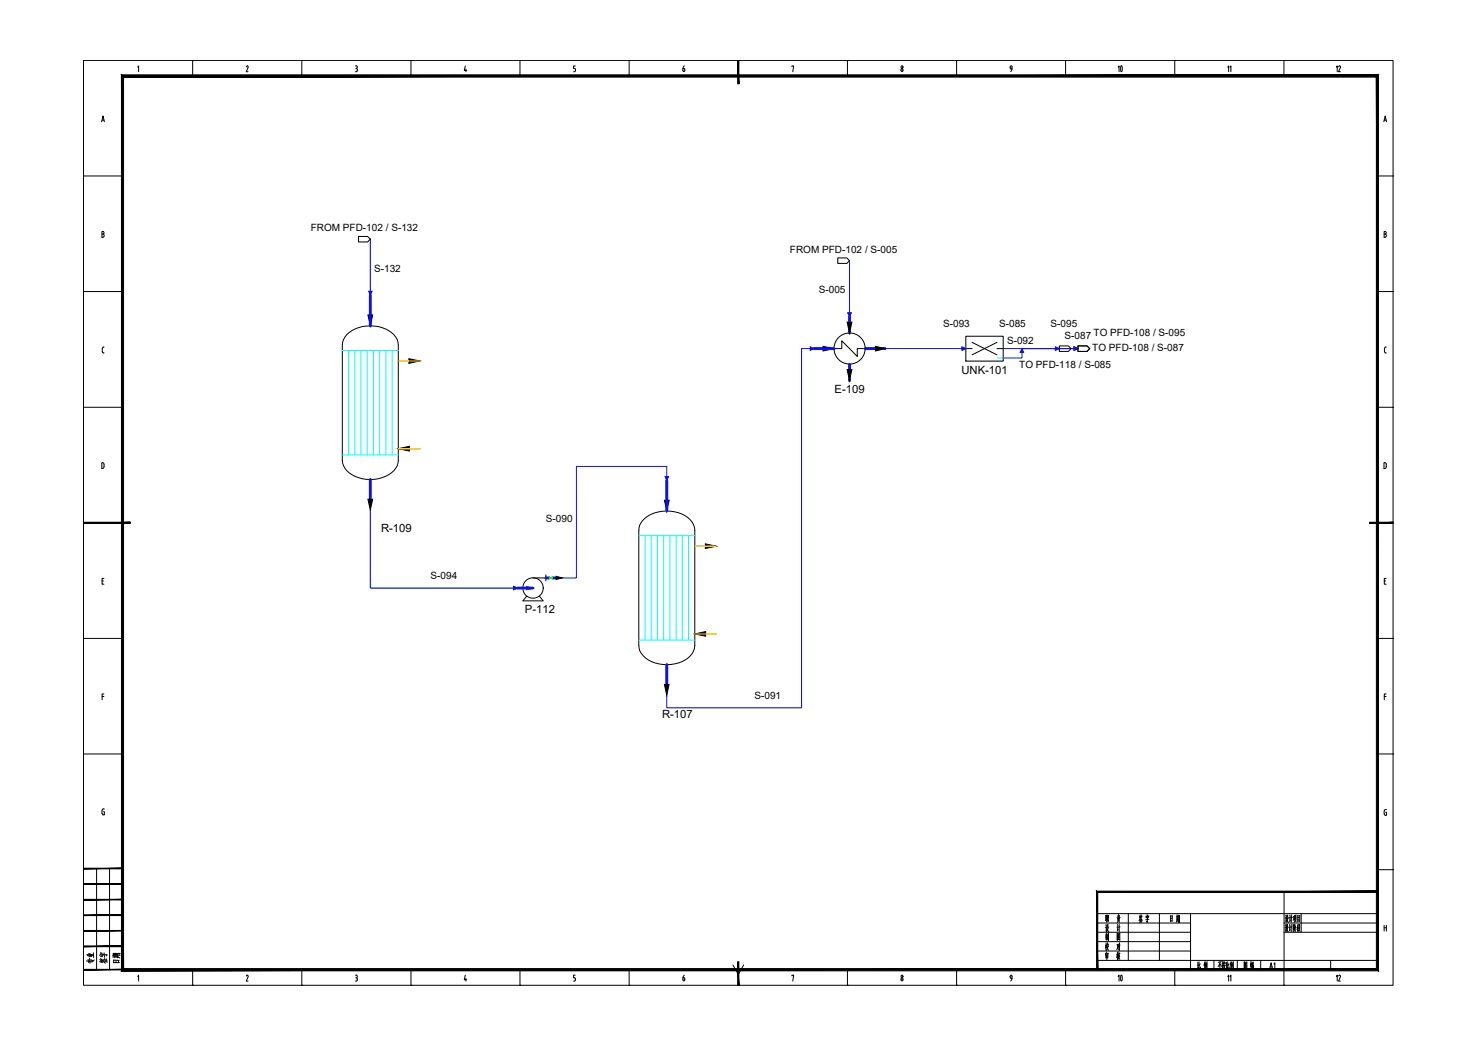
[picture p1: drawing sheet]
<svg xmlns="http://www.w3.org/2000/svg" width="420mm" height="297mm" viewBox="0 0 420 297" stroke-linecap="round" stroke-linejoin="round" font-family="sans-serif">
<g fill="none" stroke="#000" stroke-width=".28">
<path d="M23.7 17.2h372.3v262.9h-372.3zM39.1 19.1l.3-.4v1.7M54.8 17.2h.1M54.8 17.2v4.4M70.3 18.7l.3 .4-.6 1.3h.5M70.3 18.7l-.3 .3M85.8 17.2h.1M85.8 17.2v4.4M101 18.7h.3M101.2 19.5h.1M101.3 18.7l.3 .4-.3 .3M101.3 19.5l.2 .1v.4"/>
<path d="M101.6 20l-.3 .3M116.8 17.2h.1M116.8 17.2v4.4M132.3 18.7l-.3 1.3h.7M132.4 19.6v.8M147.8 17.2h.1M147.8 17.2v4.4M163.5 18.7h-.4v.8h.4l.1 .3M163.6 19.8v.2M163.6 20l-.3 .3M178.8 17.2h.1M178.8 17.2v4.4"/>
<path d="M194.1 20l.3 .3 .3-.3M194.4 19.5h-.3v.5M194.4 19.5l.3 .2-.1 .3M194.5 18.7l-.3 .7M209.9 17.2h.1M225.1 18.9v-.2h.5l-.2 1.7M240.9 17.2h.1M240.9 17.2v4.4M256.1 20l.3 .3 .3-.3M256.7 19.8v.2M256.7 19.8l-.3-.3-.3 .5M271.9 17.2h.1"/>
<path d="M271.9 17.2v4.4M287.1 19.1v.2M287.2 19.1l.3-.4 .2 .4M287.2 19.3l.3 .3M287.7 19.6l-.4 .7M287.7 19.1v.5h-.3M302.9 17.2h.1M302.9 17.2v4.4M334 17.2h.1M334 17.2v4.4M365 17.2h.1M365 17.2v4.4"/>
<path d="M28.9 34.6l.4-1.6 .4 1.6M29 34.1h.6M101 20.4h.3M163.1 20.4h.2M393.4 34.6l.4-1.6 .4 1.6M393.5 34.1h.6M23.7 50h11.1M391.6 50h4.4M396 50h.1M29 65.8l.5 .2v.4l-.2 .1 .3 .5-.1 .4-.5 .1zM29 66.5h.3M393.5 65.8l.5 .2v.4l-.2 .1 .3 .5-.1 .4-.5 .1z"/>
<path d="M393.5 66.5h.3M23.7 82.9h11.1M29.1 99.1v.8M29.1 99.9l.1 .4h.4M29.6 98.7h-.4l-.1 .4M391.6 82.9h4.4M394.1 98.7h-.4l-.1 .4v1l.5 .2M396 82.9h.1M23.7 115.8h11.1M391.6 115.8h4.4M396 115.8h.1M29.6 132.6l-.4 .5"/>
<path d="M29.6 132l-.2-.4-.5-.1v1.7h.3M29.6 132v.7M394.1 132v.7M394.1 132.6l-.4 .5M394.1 132l-.2-.4-.5-.1v1.7h.3M396 148.6h.1M29 165.1h.4M29.5 164.4h-.5v1.7h.5M393.5 165.1h.4M394 164.4h-.5v1.7h.5M23.7 181.5h11.1M29 198h.5"/>
<path d="M29.5 197.3h-.5v1.6M391.6 181.5h4.4M393.5 198h.5M394 197.3h-.5v1.6M396 181.5h.1M23.7 214.3h11.1M391.6 214.3h4.4M396 214.3h.1M29.4 230.7h.3v.9l-.5-.1-.2-.4M29.7 229.9l-.6 .3-.1 1M393.8 230.1h.4M393.8 230.1l-.3 .5 .1 .9 .2 .3"/>
<path d="M393.9 230.9h.3v.9h-.4M27.5 246.9v28.7M31.1 246.9v28.7M311.9 259.7h79.7M320.7 259.7v13.3M326.1 260l.1 .3M329.6 259.7v13.3M338.4 259.7v15.9M365 253.5v26.6M369.9 259.7v5.3M391.6 247.2h4.4M396 247.2h.1"/>
<path d="M39.1 277.6l.3-.4v1.7M54.8 275.6v4.5M70 277.4l.4-.2 .1 .5M70.5 277.8l-.5 1.1h.5M85.8 275.6v4.5M101 277.2h.3M101 278.9h.3M101.2 277.9h.1M101.3 277.2l.3 .3-.3 .4M101.3 277.9l.2 .2v.4M101.6 278.5l-.3 .3M116.8 275.6v4.5"/>
<path d="M132.3 277.2l-.3 1.3h.7M132.4 278.1v.8M147.8 275.6v4.5M163.1 278.9h.2M163.5 277.2h-.4v.7l.4 .1 .1 .3M163.6 278.3v.2M163.6 278.5l-.3 .3M178.8 275.6v4.5M194.1 278.5l.3 .3 .3-.3M194.1 277.9v.6M194.1 277.9h.3M194.4 277.9l.3 .4"/>
<path d="M194.5 277.2l-.3 .7M194.6 278.3v.2M208.4 274.3l1.5 2.7 1.5-2.7M225.1 277.4v-.2h.5l-.2 1.7M240.9 275.6v4.5M256.1 278.5l.3 .3 .3-.3M256.7 278.3v.2M256.7 278.3l-.3-.4-.3 .6M271.9 275.6v4.5M287.1 277.6v.1M287.2 277.5l.3-.3 .2 .3M287.2 277.7l.3 .4"/>
<path d="M287.7 278.1l-.4 .7M287.7 277.6v.5h-.3M302.9 275.6v4.5M311.9 273h79.7M311.9 262.4h26.5M311.9 265h26.5M311.9 267.7h26.5M311.9 270.3h26.5M324 261.6l.1 .3M324.1 260l-.2 .9M324.1 260.5l.1 .3M324.2 261.5l.1 .4"/>
<path d="M324.3 260.8l.5 .8M324.3 260.7l-.5 1M324.3 260.4l-.3 .1M324.4 261.3h-.4M324.5 260.1l-.2 .6M324.5 261.5l-.1 .6M324.5 260.5l.1 .3M324.6 262l-.7 .2M324.7 260.4l-.3 .1M325.8 260.3v.5M326.2 261v1.2l-.2-.3M326.3 260.8h-.4"/>
<path d="M326.4 260.7l-.2 .4M326.5 260.4l-.7 .1M326.6 260.3l-.1 .5M326.6 261.3l-.9 .1M332.8 260.3v1.7M333.1 261l-.3 .1M333.2 261.7l-.4 .1M333.2 260.3l-.4 .1M333.3 260.3l-.1 1.6M334 275.6v4.5M334.6 260.1v1.3M334.6 261.6l-.2 .5"/>
<path d="M334.8 261.6v.3M334.8 260.8h-.2M334.8 261.1h-.2M334.9 260l-.1 1.4M335 260.4l-.5 .1M335 261.4l-.6 .1M335.1 260.2l-.1 2M335.3 260.7l-.2 .1M335.3 261.2l-.2 .1M335.3 260.2v2l-.1-.2M335.3 260.3h-.2M340.5 273.5v1.7"/>
<path d="M340.8 274.2l-.3 .2M340.8 274.9l-.4 .5M340.9 273.4v1.8l.2 .2h.2v-.5M341.2 274l-.3 .6M342.5 273.8v1.7M342.5 273.3l-.2 1.1M342.6 274.4l.1 .3M342.7 273.7l-.2 .9M342.8 274.1l-.2 1.2M342.8 274.1h-.2M342.9 273.6l-.4 .2M343 273.9v1"/>
<path d="M343.1 273.3v2.1l-.1-.2M345.1 273v2.6M346.8 273.9v1.5M346.9 273.4l-.6 1.4M346.9 274.1l.3 .6M347.2 273.4l-.9 .1M347.6 273.2v2.2l-.2-.2M347.7 274.3l-.3 .3M347.7 273.9l-.3 .1M347.8 273.6v.5M348 273.9l-.1 .9 .4 .6M348 273.3l.1 .3"/>
<path d="M348.1 274.4l-.4 1.1M348.3 273.7l-.5 .1M348.3 273.6l-.1 .4M348.3 274.4l-.6 .1M348.6 273.5v1.7M348.9 274.9l-.3 .5M348.9 274.2l-.3 .1M349 273.4v1.8l.2 .1h.2v-.5M349.4 274l-.4 .6M349.9 273.7v1.7M350 273.3l-.3 1M350 274.4l.2 .3"/>
<path d="M350.2 273.7l-.2 .9M350.3 274.1h-.2M350.3 274l-.3 1.3M350.3 273.6l-.3 .1M350.4 273.9v.9M350.6 273.3v2.1l-.2-.3M351.7 273v2.6M353.7 275.3h.7M353.7 273.4v2M354 274.1l.4 .5M354 274.9l.2 .2M354.1 274.6l.1 .2"/>
<path d="M354.1 273.7l-.2 .6M354.2 273.9l-.2 .1M354.3 273.8l-.5 .9M354.4 273.4v2M354.4 273.5l-.7 .1M355.5 273.8v.9M355.6 273.3v2.1M355.8 273.8l-.1 .8M355.8 273.9l-.3 .1M355.9 274.4v1M356 273.8v.6M356.1 274.5v.8"/>
<path d="M356.3 273.8v.4h-.3M356.3 273.8h-.3M356.3 274.9h-.4M356.3 275.3l-.4 .1M356.3 274.5h-.4M356.3 274.4v1M356.3 273.5h-.4M365 262.4h26.6M365 265h26.6M365.4 262.8l.1 .4M365.5 260.2l.1 .3M365.5 263.6h-.2"/>
<path d="M365.5 263.4v1M365.6 260.9h-.3M365.6 260.8v1M365.7 264.2l-.3 .5M365.7 263.9l.4 .9h.2M365.7 261.5l-.2 .5M365.8 261.3l.5 .9M365.8 263.2l-.2 .6M365.8 262.9l.2-.1v.6l.2 .2M365.8 262.8v.4M365.8 260.1l-.1 1M366 260.1v.7l.3 .1"/>
<path d="M366 260.2l-.2 .1M366 263.7l-.3 .1M366.1 263.6l-.6 1.2M366.1 261l-.5 1.2M366.1 261.1h-.4M366.6 262.8l.1 .4M366.6 263.4v1.1M366.6 260.1l.2 .4M366.6 263.5l-.2 .1M366.7 260.8l-.2 .1M366.7 260.7v1.2M366.8 264.1l-.2 .5"/>
<path d="M366.8 261.5l-.2 .4M367.1 262.7v2.1M367.1 260v2.2M367.3 263.5l-.5 .1M367.4 260.8l-.6 .1M367.6 262.7v2.1M367.8 260.5v.9M367.8 262.9h-.2M367.8 262.8l-.1 1.4v-.3M367.9 260.5h-.3M368 261.3l-.4 .3M368 263.6l-.3 1.2"/>
<path d="M368 260.5v1.1M368.1 262.9l.4 .8M368.1 262.7l-.3 1M368.2 263.5v1.4M368.2 260.8l-.3 1.4M368.2 260.2v.4M368.2 261.6l.3 .5M368.4 260.6l-.4 .1M368.4 260.5v1.1M368.5 260.1l-.5 .2M368.8 262.9v1.8M368.9 260.2v1.8"/>
<path d="M369 263.6l-.2 .1M369 263.3l-.2 .1M369 263.9l-.3 .3M369 262.8l-.2 .3M369.2 263.9l.4 .8M369.3 262.8l-.2 .9M369.4 261.2l-.5 .1M369.4 260.8h-.5M369.4 262.8l.2 .7M369.4 262.9h-.1M369.4 263.8h-.2M369.5 263.7l-.5 1.1"/>
<path d="M369.5 261.7l-.6 .1M369.5 260.3l-.6 .1M369.5 260.2v1.8M378.3 273v2.6M393.5 263v1.7M393.5 263.7h.6M394.1 263v1.7M54.8 280.1h.1M85.8 280.1h.1M116.8 280.1h.1M147.8 280.1h.1M178.8 280.1h.1"/>
<path d="M209.9 280.1h.1M240.9 280.1h.1M271.9 280.1h.1M302.9 280.1h.1M334 280.1h.1M365 280.1h.1"/>
<circle cx="256.4" cy="19.1" r=".32"/>
<circle cx="256.4" cy="277.5" r=".32"/>
</g>
<g fill="#000" stroke="#000" stroke-width=".28">
<path d="M209.7 17.2l.3 6.6v-6.6zM209.7 17.2l.3 6.6h-.3z"/>
<path d="M34.5 21.3l.6 254v-253.4zM34.5 21.3l.6 254-.6 .7zM35.1 275.3l-.6 .7 356.8-.7zM34.5 276l356.8-.7 .6 .7zM391.3 21.9v253.4l.6 .7zM391.9 21.3v254.7l-.6-254.1zM35.1 21.9h356.2l.6-.6zM34.5 21.3h357.4l-356.8 .6z"/>
<path d="M23.7 148.4v.4l13.3-.4zM23.7 148.8l13.3-.4v.4z"/>
<path d="M389.4 148.8h6.6v-.4zM389.4 148.4h6.6l-6.6 .4z"/>
<path d="M23.7 255.8h11.1v-.2zM23.7 255.6h11.1l-11.1 .2z"/>
<path d="M23.7 251.4h11.1v-.2zM23.7 251.2h11.1l-11.1 .2z"/>
<path d="M23.7 247h11.1v-.2zM23.7 246.8h11.1l-11.1 .2z"/>
<path d="M312.1 253.7h79.5v-.4zM311.7 253.3h79.9l-79.5 .4zM311.7 253.3l.4 22.3v-21.9zM311.7 253.3l.4 22.3h-.4z"/>
<path d="M23.7 275.7h11.1v-.2zM23.7 275.5h11.1l-11.1 .2z"/>
<path d="M23.7 269.1h11.1v-.2zM23.7 268.9h11.1l-11.1 .2z"/>
<path d="M23.7 264.7h11.1v-.2zM23.7 264.5h11.1l-11.1 .2z"/>
<path d="M23.7 260.3h11.1v-.3zM23.7 260h11.1l-11.1 .3z"/>
<path d="M209.7 273.4v6.7h.3zM209.7 273.4h.3v6.7z"/>
</g>
<path d="M105.3 83.9v8.7M231.4 99.1h5.7M241.5 90v4.7M245.9 99.1h5.7M241.5 103.5v4.7M105.3 136.3v5.6M189.6 136.6v8.7M147.1 167.2h4.4M155.2 164.3h.9M157.1 164.3h1M189.6 188.9v5.6" fill="none" stroke="#00f" stroke-width=".8"/>
<g fill="#000" stroke="#000" stroke-width=".28">
<path d="M104.6 89.5h1.3l-.6 3.1zM234 98.5l3.1 .6-3.1 .7zM240.8 91.6h1.4l-.7 3.1zM248.9 98.5l2.7 .6-2.7 .7zM116.2 102l3.1 .6-3.1 .7zM240.8 105.1h1.4l-.7 3.1zM113.2 127.5l3.2-.6v1.3zM104.6 141.9h1.3l-.6 3.1zM188.9 142.2h1.3l-.6 3.1zM200.5 154.6l3.1 .7-3.1 .6zM149.8 166.7l1.7 .5-1.7 .4zM158.1 163.8l1.8 .5-1.8 .4z"/>
<path d="M188.9 194.5h1.3l-.6 3.1zM197.5 180.2l3.1-.7v1.3z"/>
</g>
<g fill="none" stroke="#000" stroke-width=".28">
<path d="M98.6 95.1a10.2 10.2 0 0 1 13.4 0 4.1 4.1 0 0 1 1.2 3v32.7a5.7 5.7 0 0 1-4.6 5 9.7 9.7 0 0 1-10.6-2.7l-.6-1.5-.1-.8v-32.7a4.6 4.6 0 0 1 1.3-3zM237.1 99.1h2.2v-2.2l4.4 4.4v-2.2h2.2M182.9 147.8a10.2 10.2 0 0 1 13.3 0 4.4 4.4 0 0 1 1.3 2.9v32.8a6.1 6.1 0 0 1-5.7 5.2 9.4 9.4 0 0 1-9.5-3l-.4-.7-.3-1.5v-32.8a3.9 3.9 0 0 1 1.3-2.9zM149.7 169.4l-1.1 1.4h5.8l-1.1-1.4M151.5 164.3h3.7M155.2 163.4v1.7"/>
<circle cx="241.5" cy="99.1" r="4.4"/>
<circle cx="151.5" cy="167.1" r="2.9"/>
</g>
<!-- layer: equipment_outline -->
<path d="M274.6 95.6h10.6v7h-10.6z" fill="none" stroke="#000" stroke-width=".28"/>
<!-- layer: internal_symbol -->
<path d="M276.3 97.3l7.1 3.6M283.4 97.3l-7.1 3.6" fill="none" stroke="#000" stroke-width=".28"/>
<!-- layer: process_line -->
<path d="M274.6 99.1h1.7M283.4 99.1h1.8" fill="none" stroke="#000" stroke-width=".28"/>
<!-- layer: EQUIPMENT -->
<path d="M283.4 101.8h1.8" fill="none" stroke="#0ff" stroke-width=".28"/>
<path d="M156.1 163.9v.7l1-.7v.7zM156.6 164.3h.1" fill="none" stroke="#0f0" stroke-width=".28"/>
<g fill="none" stroke="#0ff" stroke-width=".28">
<path d="M97.3 99.6h15.9M99.1 99.6v29.7M100.9 99.6v29.7M102.6 99.6v29.7M104.4 99.6v29.7M106.2 99.6v29.7M107.9 99.6v29.7M109.7 99.6v29.7M111.5 99.6v29.7M97.3 129.3h15.9M181.6 152.3h15.9M183.4 152.3v29.6"/>
<path d="M185.1 152.3v29.6M186.9 152.3v29.6M188.7 152.3v29.6M190.4 152.3v29.6M192.2 152.3v29.6M194 152.3v29.6M195.7 152.3v29.6M181.6 181.9h15.9"/>
</g>
<path d="M113.2 102.6h6.1M113.2 127.5h6.1h-2.9M197.5 155.3h6.1M197.5 180.2h6.1h-3" fill="none" stroke="#ffbf00" stroke-width=".38"/>
<!-- layer: STREAM -->
<path d="M105.3 68v15.9M241.5 74.1v15.9M231.4 99.1h-3.5v102.1h-38.3v-3.6M251.6 99.1h23M285.2 99.1h15.9M306.4 99.1h-15.9v2.7h-5.3M189.6 136.6v-4h-25.7v31.7h-4M105.3 145v22.2h41.8" fill="none" stroke="#00f" stroke-width=".28"/>
<!-- layer: STREAM_ARROW -->
<g fill="#00f" stroke="#00f" stroke-width=".28">
<path d="M241 88.9h1l-.5 1.1z"/>
<path d="M300 98.6l1.1 .5-1.1 .5z"/>
<path d="M305.3 98.6l1.1 .5-1.1 .5z"/>
<path d="M189 135.5h1.1l-.5 1.1z"/>
<path d="M230.3 98.6l1.1 .5-1.1 .5z"/>
<path d="M290.5 99.1l.5 1.1h-1z"/>
<path d="M273.5 98.6l1.1 .5-1.1 .5z"/>
<path d="M146 166.7l1.1 .5-1.1 .5z"/>
<path d="M104.8 82.8h1l-.5 1.1z"/>
</g>
<!-- layer: CONNECTOR -->
<path d="M101.9 67.2h2.6l.8 .8-.8 .8h-2.6zM238.2 73.3h2.5l.8 .8-.8 .8h-2.5zM301.1 98.3h2.6l.8 .8-.8 .8h-2.6zM306.4 98.3h2.6l.8 .8-.8 .8h-2.6z" fill="none" stroke="#000" stroke-width=".28"/>
<g font-size="6.6">
<text x="315.7" y="22.2">10</text>
<text x="315.7" y="280.8">10</text>
</g>
<g font-size="5.3">
<text x="312.9" y="266">设 计</text>
<text x="27.5" y="275.2" transform="rotate(-90 27.5 275.2)">专业</text>
<text x="31.4" y="275.2" transform="rotate(-90 31.4 275.2)">签字</text>
<text x="34.9" y="274.8" transform="rotate(-90 34.9 274.8)">日期</text>
<text x="312.9" y="271.3">校 对</text>
</g>
<g font-size="4.4">
<text x="382.1" y="21.5" transform="rotate(-90 382.1 21.5)">12</text>
<text x="363.4" y="276.6" transform="rotate(-90 363.4 276.6)">A1</text>
<text x="382.1" y="280.1" transform="rotate(-90 382.1 280.1)">12</text>
</g>
<g font-size="3.5">
<text x="350.7" y="21.5" transform="rotate(-90 350.7 21.5)">11</text>
<text x="350.7" y="280.1" transform="rotate(-90 350.7 280.1)">11</text>
</g>
<g font-size="3.2">
<text x="273.3" y="106.2">UNK-101</text>
<text x="237.2" y="111.7">E-109</text>
<text x="108.3" y="151.3">R-109</text>
<text x="149.2" y="174.3">P-112</text>
<text x="188.2" y="203.9">R-107</text>
</g>
<g font-size="2.8">
<text x="88.3" y="65.8">FROM PFD-102 / S-132</text>
<text x="224.6" y="71.9">FROM PFD-102 / S-005</text>
<text x="106.4" y="77.3">S-132</text>
<text x="232.8" y="83.4">S-005</text>
<text x="268.1" y="92.9">S-093</text>
<text x="284" y="92.9">S-085</text>
<text x="298.6" y="92.9">S-095</text>
<text x="310.9" y="95.4">TO PFD-108 / S-095</text>
<text x="286.3" y="97.8">S-092</text>
<text x="302.6" y="96.4">S-087</text>
<text x="310.5" y="99.9">TO PFD-108 / S-087</text>
<text x="289.8" y="104.7">TO PFD-118 / S-085</text>
<text x="155.2" y="148.4">S-090</text>
<text x="122.4" y="164.5">S-094</text>
<text x="214.5" y="198.7">S-091</text>
</g>
</svg>
